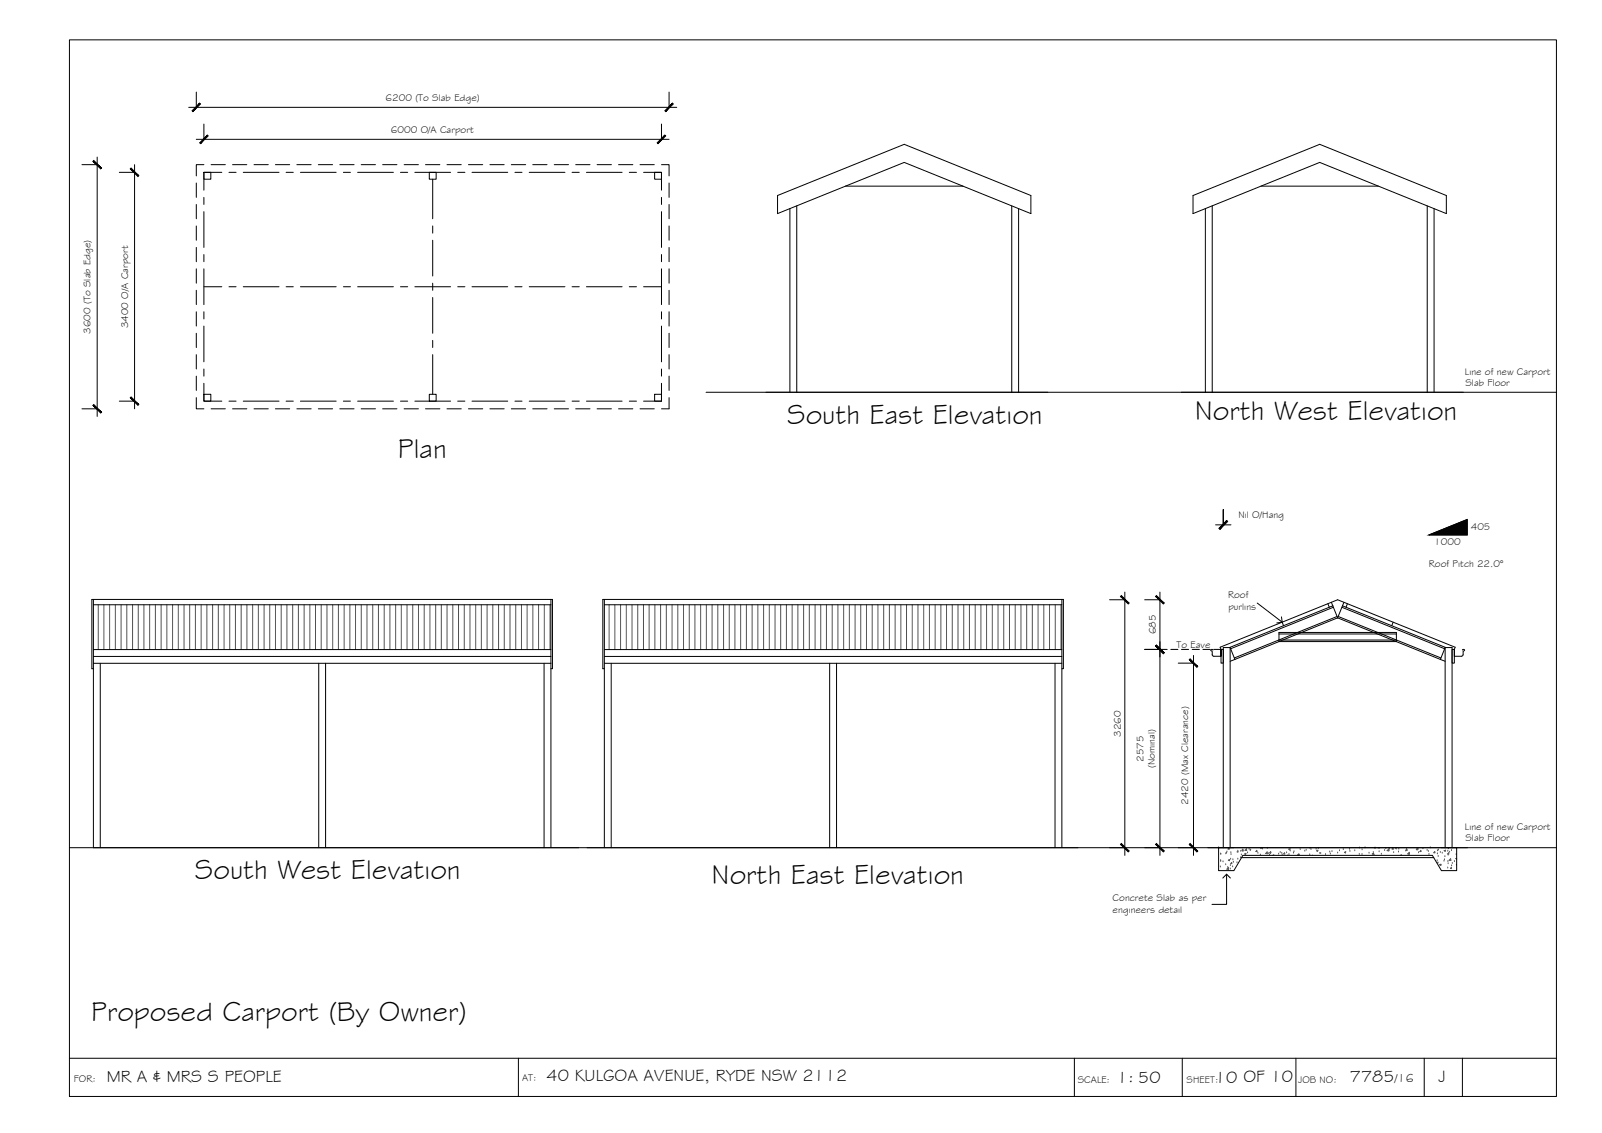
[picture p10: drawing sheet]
<svg xmlns="http://www.w3.org/2000/svg" width="420mm" height="297mm" viewBox="0 0 420 297" stroke-linecap="round" stroke-linejoin="round" font-family="sans-serif">
<!-- layer: BORDER -->
<path d="M18.2 10.4h390v277.1h-390zM18.2 277.4h390M136 277.4v10.1M281.8 277.4v10.1M310.1 277.4v10.1M339.9 277.4v10.1M373.5 277.4v10.1M383.5 277.4v10.1" fill="none" stroke="#000" stroke-width=".26"/>
<!-- layer: HATCH -->
<g fill="none" stroke="#545454" stroke-width=".26">
<path d="M25.8 158.6v11.7M27.2 158.6v11.7M28.8 158.6v11.7M30.3 158.6v11.7M31.8 158.6v11.7M33.3 158.6v11.7M34.8 158.6v11.7M36.3 158.6v11.7M37.7 158.6v11.7M39.3 158.6v11.7M40.8 158.6v11.7M42.3 158.6v11.7"/>
<path d="M43.8 158.6v11.7M45.3 158.6v11.7M46.8 158.6v11.7M48.3 158.6v11.7M49.7 158.6v11.7M51.3 158.6v11.7M52.8 158.6v11.7M54.3 158.6v11.7M55.8 158.6v11.7M57.3 158.6v11.7M58.8 158.6v11.7M60.2 158.6v11.7"/>
<path d="M61.8 158.6v11.7M63.3 158.6v11.7M64.8 158.6v11.7M66.3 158.6v11.7M67.8 158.6v11.7M69.3 158.6v11.7M70.7 158.6v11.7M72.2 158.6v11.7M73.8 158.6v11.7M75.3 158.6v11.7M76.8 158.6v11.7M78.3 158.6v11.7"/>
<path d="M79.8 158.6v11.7M81.3 158.6v11.7M82.7 158.6v11.7M84.3 158.6v11.7M85.8 158.6v11.7M87.3 158.6v11.7M88.8 158.6v11.7M90.3 158.6v11.7M91.8 158.6v11.7M93.2 158.6v11.7M94.7 158.6v11.7M96.3 158.6v11.7"/>
<path d="M97.8 158.6v11.7M99.3 158.6v11.7M100.8 158.6v11.7M102.3 158.6v11.7M103.8 158.6v11.7M105.2 158.6v11.7M106.8 158.6v11.7M108.3 158.6v11.7M109.8 158.6v11.7M111.3 158.6v11.7M112.8 158.6v11.7M114.3 158.6v11.7"/>
<path d="M115.7 158.6v11.7M117.2 158.6v11.7M118.8 158.6v11.7M120.3 158.6v11.7M121.8 158.6v11.7M123.3 158.6v11.7M124.8 158.6v11.7M126.2 158.6v11.7M127.7 158.6v11.7M129.3 158.6v11.7M130.8 158.6v11.7M132.3 158.6v11.7"/>
<path d="M133.8 158.6v11.7M135.3 158.6v11.7M136.8 158.6v11.7M138.2 158.6v11.7M139.7 158.6v11.7M141.3 158.6v11.7M142.8 158.6v11.7M144.3 158.6v11.7M159.8 158.6v11.7M161.3 158.6v11.7M162.8 158.6v11.7M164.3 158.6v11.7"/>
<path d="M165.8 158.6v11.7M167.3 158.6v11.7M168.8 158.6v11.7M170.3 158.6v11.7M171.8 158.6v11.7M173.3 158.6v11.7M174.8 158.6v11.7M176.3 158.6v11.7M177.8 158.6v11.7M179.3 158.6v11.7M180.8 158.6v11.7M182.3 158.6v11.7"/>
<path d="M183.8 158.6v11.7M185.3 158.6v11.7M186.8 158.6v11.7M188.3 158.6v11.7M189.8 158.6v11.7M191.3 158.6v11.7M192.8 158.6v11.7M194.3 158.6v11.7M195.8 158.6v11.7M197.3 158.6v11.7M198.8 158.6v11.7M200.3 158.6v11.7"/>
<path d="M201.8 158.6v11.7M203.3 158.6v11.7M204.8 158.6v11.7M206.3 158.6v11.7M207.8 158.6v11.7M209.3 158.6v11.7M210.8 158.6v11.7M212.3 158.6v11.7M213.8 158.6v11.7M215.3 158.6v11.7M216.8 158.6v11.7M218.3 158.6v11.7"/>
<path d="M219.8 158.6v11.7M221.3 158.6v11.7M222.8 158.6v11.7M224.3 158.6v11.7M225.7 158.6v11.7M227.3 158.6v11.7M228.8 158.6v11.7M230.3 158.6v11.7M231.8 158.6v11.7M233.3 158.6v11.7M234.8 158.6v11.7M236.3 158.6v11.7"/>
<path d="M237.8 158.6v11.7M239.3 158.6v11.7M240.8 158.6v11.7M242.3 158.6v11.7M243.8 158.6v11.7M245.3 158.6v11.7M246.8 158.6v11.7M248.2 158.6v11.7M249.8 158.6v11.7M251.3 158.6v11.7M252.8 158.6v11.7M254.3 158.6v11.7"/>
<path d="M255.8 158.6v11.7M257.3 158.6v11.7M258.7 158.6v11.7M260.3 158.6v11.7M261.8 158.6v11.7M263.3 158.6v11.7M264.8 158.6v11.7M266.3 158.6v11.7M267.8 158.6v11.7M269.3 158.6v11.7M270.7 158.6v11.7M272.3 158.6v11.7"/>
<path d="M273.8 158.6v11.7M275.3 158.6v11.7M276.8 158.6v11.7M278.3 158.6v11.7M319.6 222.3h.1M320.1 227.3h.1M320.1 225.6h.1M320.2 225.8h.1M320.2 223.9h.1M320.8 225.9h.1M321.5 226.7h.1M321.5 223.8h.1"/>
<path d="M321.7 223.7h.1M321.8 227.9h.4v-.5l-.4 .5M321.8 223.4h.1M322 227.4h.1M322.2 225.5l.3-.1-.1 .3zM322.3 222.3l.1 .3h-.3zM322.7 227.8h.1M322.7 226.9h.1M322.8 225.2h.1M322.8 223.6h.1M322.9 224h.1M323 226.1l.1 .3h-.3z"/>
<path d="M323.3 227.3h.1M323.3 225.4h.1M323.5 226.1h.1M324.4 226.2h.1M324.5 223.5h.1M324.6 225.2h.1M324.6 223.2h.1M324.7 223.4h.1M325.4 224.9h.1M325.4 223.2h.1M325.6 224.1h.1M326 223.3h.1"/>
<path d="M326 222.6v.3h-.3zM326.4 223.9l.4-.2-.1 .3zM326.5 222.9l.4-.4 .1 .5zM327.2 223.6h.1M327.6 222.7h.1M327.9 223h.1M328 222.9h.1M329.6 222.9l.1 .4-.3-.1zM329.9 223.7h.1M330.6 224.2h.1M330.6 222.5h.1M330.7 222.2l.2 .2 .1-.2"/>
<path d="M331.1 222.6h.1M332.3 223.3l.1 .5h-.5zM332.4 222.4h.1M332.6 223.8h.1M333 224.1h.1M333.2 223.8h.1M333.3 223.3v.3h-.3zM333.8 224.3l.3-.2-.1 .2M335.4 223.9h.1M335.8 223.5h.1M336.2 223.7h.1M336.3 224.2h.1"/>
<path d="M336.9 223.6l.1 .3h-.3zM337.4 223.6h.1M337.7 224.3h.1M338 222.6l.4-.1-.1 .3zM338.1 224h.1M338.4 223.1h.1M339.2 223.7h.1M339.4 223.3h.1M340.6 223.9v.3h-.3zM340.8 224.2h.1M341 222.8h.1M342.2 223.2h.1"/>
<path d="M342.6 222.9h.1M343.5 224.1h.1M343.6 222.4h.1M343.8 222.7h.1M344.2 224.2v.1M345.2 222.6h.1M345.3 223l.4-.1-.1 .3zM345.8 222.5h.1M346.1 223.7h.1M346.4 223.8h.1M347.6 224h.1M348.7 223.4h.1"/>
<path d="M348.9 223.9h.1M349.3 223.3h.1M350.8 223.6h.1M351.3 223h.1M352.3 222.8h.1M352.6 223.4l.4-.1-.1 .3zM354 222.7h.1M354 223.2h.1M355.3 223h.1M356.5 224h.1M356.6 222.3h.1M357.2 224h.1"/>
<path d="M357.2 222.8h.1M358 222.3h.1M359.1 223.7h.1M359.9 223.9l.4-.2-.1 .3zM360.2 223.5h.1M360.4 224.2h.1M360.5 222.4h.1M360.7 222.4h.1M361.5 222.3h.3M361.5 222.2v.1M361.7 223.3h.1M361.7 222.2l.1 .1"/>
<path d="M362.3 224h.1M363.1 223h.1M363.5 222.5h.1M364.2 222.6v.5l-.4-.1zM364.2 222.2l.2 .2 .1-.2M364.3 222.9h.1M365.3 222.3l.1 .3h-.3zM365.5 223.5h.1M366.1 222.5h.1M366.2 222.6h.1M366.8 223.4h.1M366.9 222.6h.1"/>
<path d="M367.2 224.3l.4-.2-.1 .2M368.7 223.1h.1M368.9 222.7h.1M369 222.6v.3h-.2zM369.2 223.9l.4-.5 .1 .5zM369.5 223.9h.1M371.5 222.6l.3-.1-.1 .3zM371.6 222.8h.1M371.9 222.7h.1M372.1 223.6h.1M372.6 222.9l.1 .4-.3-.1zM373.2 222.5h.1"/>
<path d="M374.3 222.9h.1M374.6 223.2h.1M374.8 224h.1M375.1 222.3h.1M376.3 223.3v.3h-.3zM376.9 225.7h.1M377 223.9h.1M377 223h.1M377.1 226.3h.1M377.1 226.2h.1M377.2 224.6h.1M377.3 222.9h.1"/>
<path d="M377.5 226.7l.4-.1-.1 .3zM377.7 223.5h.1M377.9 226.9h.1M378.3 223.7h.1M378.7 225.8h.1M378.8 223l.3-.1-.1 .3zM378.8 225.4h.1M379 224.6h.1M379.7 227.6h.1M379.7 223.2h.1M379.7 225.9h.1M379.8 224.2h.1"/>
<path d="M379.8 226.5h.1M379.9 222.5h.1M379.9 223.6l.1 .3h-.3zM380.2 223.4h.1M380.5 225.1v.5l-.4-.1zM380.6 227.4l.1 .3h-.3zM380.7 223h.1M380.7 227h.1M380.9 226.4h.1M381.5 225.9h.1M381.9 224.1h.1M382 226.8h.1"/>
<path d="M382 225l-.2 .1 .2 .1"/>
</g>
<!-- layer: WORK BY OWNER -->
<g fill="none" stroke="#000" stroke-width=".26">
<path d="M53.5 45.2h1.8v1.8h-1.8zM112.6 45.2h1.8v1.8h-1.8zM171.7 45.2h1.8v1.8h-1.8zM203.9 51.3l33.3-13.5 33.2 13.5v4.7l-33.2-13.4-33.3 13.4zM207.2 54.7v48.1M209 54v48.8M265.4 54v48.8M267.2 54.7v48.1M312.9 51.3l33.2-13.5 33.2 13.5v4.7l-33.2-13.4-33.2 13.4zM316.1 54.7v48.1M317.9 54v48.8M374.3 54v48.8"/>
<path d="M376.1 54.7v48.1M53.5 103.4h1.8v1.8h-1.8zM112.6 103.4h1.8v1.8h-1.8zM171.7 103.4h1.8v1.8h-1.8zM24.5 158.6h120M24.5 157.2v65M144.5 157.2v65M158.5 157.2v65M158.5 158.6h120M278.5 157.2v65M349.2 157.9l.4 .9M352.5 157.9l-.4 .9"/>
<path d="M24.5 175.3h-.4v-18.1h120.8v18.1h-.4M24.5 172.1h120M24.5 173.9h120M24.5 170.3h120M26.3 173.9v48.3M83.6 173.9v48.3M85.4 173.9v48.3M142.7 173.9v48.3M158.5 175.3h-.4v-18.1h120.8v18.1h-.4M158.5 172.1h120M158.5 173.9h120M158.5 170.3h120"/>
<path d="M160.3 173.9v48.3M217.6 173.9v48.3M219.4 173.9v48.3M276.7 173.9v48.3M318.1 170.4l-.1-.1-.5 .1 .4 .3v.9l.2 .4 2.1 .1v-1.8h.6v3.6h-.6v-3.6l-.2-.6 30.8-12.5 30.8 12.5-.2 .6v3.6h-.6v-3.6h.6v1.8h1.9l.4-.5M323.9 172.9l-1.3 .5M377.8 172.9l1.2 .5M383.5 170.4l.2-.1 .4 .1-.4 .3v1M316.8 222.2h68.1M320.8 222.2v-52.4h1.8v52.4M379 222.2v-52.4h1.8v52.4"/>
</g>
<!-- layer: DIMENSION -->
<g fill="none" stroke="#000" stroke-width=".26">
<path d="M49.5 28.1h128M51.5 24.1v4M51.5 36.5h124M53.5 32.5v4M173.5 32.5v4M175.5 24.1v4M21.5 43.2h4M25.5 41.2v68M31.3 45.2h4M35.3 43.2v64M21.5 107.2h4M31.3 105.2h4"/>
<path d="M318.8 137.6h2v-4v4h2M320.8 137.6h.1M291 157.2h4M295 155.2v69.1M300.2 157.2h4M304.2 155.2v69.1M300.2 170.3h5.9M307.1 170.3h1.8M309 173.9h4M309.9 170.3h1.8M312.7 170.3h1.9M313 171.8v52.5"/>
<path d="M315.5 170.3h1.9M318.3 170.3h1.9M291 222.2h4M300.2 222.2h4M309 222.2h4M323.6 222.2h-4v6.1h4l2.4-4M378 222.2h4v6.1h-4l-2.3-4"/>
</g>
<!-- layer: 0 -->
<g fill="#000" stroke="#000" stroke-width=".26">
<path d="M52.4 27l-1.8 2.2 2-1.9zM52.4 27l-1.8 2.2-.2-.2z"/>
<path d="M54.4 35.4l-1.8 2.2 2-2zM52.4 37.4l2-2-1.8 2.2z"/>
<path d="M172.4 37.4l.2 .2 1.8-2.2zM174.4 35.4l.2 .2-2 2z"/>
<path d="M174.4 29l.2 .2 1.8-2.2zM176.4 27l.2 .3-2 1.9z"/>
<path d="M24.4 42.3l2 2 .2-.2zM24.4 42.3l.2-.2 2 2z"/>
<path d="M34.2 44.3l2 2 .2-.2zM34.2 44.3l.2-.2 2 2z"/>
<path d="M24.4 106.3l2.2 1.8-2-2zM24.4 106.3l2.2 1.8-.2 .2z"/>
<path d="M34.4 104.1l-.2 .2 2.2 1.8zM34.2 104.3l2.2 1.8-.2 .2z"/>
<path d="M321.7 136.5l-2 2 .2 .2zM321.7 136.5l.2 .2-2 2z"/>
<path d="M321.7 136.5l-1.8 2.2 2.1-2zM321.7 136.5l-1.8 2.2-.2-.2z"/>
<path d="M293.9 156.4l2 1.9 .2-.2zM294.1 156.1l2 2-2.2-1.7z"/>
<path d="M303.1 156.4l2 1.9 .2-.2zM303.3 156.1l2 2-2.2-1.7z"/>
<path d="M303.3 169.1l-.2 .2 2.2 1.8zM303.1 169.3l2.2 1.8-.2 .3z"/>
<path d="M303.1 169.3l2 2.1 .2-.3zM303.3 169.1l2 2-2.2-1.8z"/>
<path d="M311.9 172.9l2 2.1 .2-.3zM311.9 172.9l.2-.2 2 2z"/>
<path d="M294.1 221.1l-.2 .3 2.2 1.7zM293.9 221.4l2.2 1.7-.2 .2z"/>
<path d="M303.3 221.1l-.2 .3 2.2 1.7zM303.1 221.4l2.2 1.7-.2 .2z"/>
<path d="M311.9 221.4l2.2 1.7-2-2zM311.9 221.4l2.2 1.7-.2 .2z"/>
</g>
<!-- layer: 0.13 -->
<g fill="none" stroke="#000" stroke-width=".26">
<path d="M51.5 48v3.7M51.5 53.6v3.8M51.5 59.2v3.8M53.5 43.2h-2v2.9M53.5 51.7v1.9M53.5 55.5v9.4M55.4 43.2h3.7M58.2 45.2h-4.7v4.7M60.1 45.2h1.8M61 43.2h3.7M63.8 45.2h9.4M66.6 43.2h3.8"/>
<path d="M72.2 43.2h3.8M75 45.2h1.9M77.9 43.2h3.7M78.8 45.2h9.4M83.5 43.2h3.7M89.1 43.2h3.8M90.1 45.2h1.8M93.8 45.2h9.4M94.7 43.2h3.8M100.4 43.2h3.7M105 45.2h1.9M106 43.2h3.7"/>
<path d="M108.8 45.2h9.4M111.6 43.2h3.8M113.5 47v10.4M113.5 59.2v1.9M117.2 43.2h3.8M120 45.2h1.9M122.9 43.2h3.7M123.8 45.2h9.4M128.5 43.2h3.7M134.1 43.2h3.8M135.1 45.2h1.8M138.8 45.2h9.4"/>
<path d="M139.7 43.2h3.8M145.4 43.2h3.7M150 45.2h1.9M151 43.2h3.7M153.8 45.2h9.4M156.6 43.2h3.8M162.2 43.2h3.8M165 45.2h1.9M167.9 43.2h3.7M168.8 45.2h4.7v4.7M173.5 43.2h2v2.9M173.5 51.7v1.9"/>
<path d="M173.5 55.5v9.4M175.5 48v3.7M175.5 53.6v3.8M175.5 59.2v3.8M221.7 48.8h30.9M330.7 48.8h30.8M51.5 64.9v3.7M51.5 70.5v3.7M51.5 76.1v3.8M53.5 66.7v1.9M53.5 70.5v9.4M53.5 75.2h4.7"/>
<path d="M60.1 75.2h1.8M63.8 75.2h9.4M75 75.2h1.9M78.8 75.2h9.4M90.1 75.2h1.8M93.8 75.2h9.4M105 75.2h1.9M108.8 75.2h9.4M113.5 63v9.4M113.5 74.2v1.9M113.5 78v9.4M120 75.2h1.9"/>
<path d="M123.8 75.2h9.4M135.1 75.2h1.8M138.8 75.2h9.4M150 75.2h1.9M153.8 75.2h9.4M165 75.2h1.9M168.8 75.2h4.7M173.5 66.7v1.9M173.5 70.5v9.4M175.5 64.9v3.7M175.5 70.5v3.7M175.5 76.1v3.8"/>
<path d="M51.5 81.7v3.8M51.5 87.4v3.7M51.5 93v3.7M51.5 98.6v3.8M53.5 81.7v1.9M53.5 85.5v9.4M53.5 96.7v1.9M113.5 89.2v1.9M113.5 93v10.4M173.5 81.7v1.9M173.5 85.5v9.4M173.5 96.7v1.9"/>
<path d="M175.5 81.7v3.8M175.5 87.4v3.7M175.5 93v3.7M175.5 98.6v3.8M51.5 104.2v3h2M53.5 100.5v4.7h4.7M55.4 107.2h3.7M60.1 105.2h1.8M61 107.2h3.7M63.8 105.2h9.4M66.6 107.2h3.8M72.2 107.2h3.8"/>
<path d="M75 105.2h1.9M77.9 107.2h3.7M78.8 105.2h9.4M83.5 107.2h3.7M89.1 107.2h3.8M90.1 105.2h1.8M93.8 105.2h9.4M94.7 107.2h3.8M100.4 107.2h3.7M105 105.2h1.9M106 107.2h3.7M108.8 105.2h9.4"/>
<path d="M111.6 107.2h3.8M117.2 107.2h3.8M120 105.2h1.9M122.9 107.2h3.7M123.8 105.2h9.4M128.5 107.2h3.7M134.1 107.2h3.8M135.1 105.2h1.8M138.8 105.2h9.4M139.7 107.2h3.8M145.4 107.2h3.7M150 105.2h1.9"/>
<path d="M151 107.2h3.7M153.8 105.2h9.4M156.6 107.2h3.8M162.2 107.2h3.8M165 105.2h1.9M167.9 107.2h3.7M173.5 100.5v4.7h-4.7M175.5 104.2v3h-2M348.3 158.3l.3 .9M349.7 159.2l-26.9 10.9M351.9 159.2l27 10.9M353.4 158.3l-.4 .9"/>
<path d="M335.4 165.8h30.8v2.4h-30.8zM335.4 166.2h30.8M335.4 167.8h30.8M336.3 163.1l.3 1M350.7 161.6l-27 10.9M350.8 162l-26.9 10.9-1.3-3.1M350.8 162l-1.2-3.2-27.1 11M350.8 162l27 10.9 1.2-3.1M350.8 162l1.3-3.2 27.1 11M351 161.6l26.9 10.9M365.4 163.1l-.4 1M325.6 224.8h50.4"/>
</g>
<!-- layer: GRDLEV -->
<path d="M200.9 102.8h73.9M309.8 102.8h74M24.5 222.2h127.3M154 222.2h128.7" fill="none" stroke="#000" stroke-width=".26"/>
<!-- layer: 0 -->
<path d="M329.7 158.1l6.6 5M336.1 161.7l.2 1.4-1.4 .2M320.7 230.2l1-1 1 1M321.7 229.2v7.9h-3.8" fill="none" stroke="#000" stroke-width=".26"/>
<!-- layer: TEXT -->
<path d="M374.8 140.2l10-4v4z" fill="#000" stroke="#000" stroke-width=".26"/>
<path d="M374.8 140.2l10-4v4z" fill="none" stroke="#000" stroke-width=".26"/>
<!-- layer: CEILING-FLOOR LINES -->
<path d="M185.2 102.8h223M18.2 222.2h390M326 224.3h49.7" fill="none" stroke="#000" stroke-width=".26"/>
<g font-size="7.5">
<text x="206.4" y="111.2">South East Elevation</text>
<text x="313.4" y="110.1">North West Elevation</text>
<text x="104.3" y="120.1">Plan</text>
<text x="51.1" y="230.3">South West Elevation</text>
<text x="186.6" y="231.7">North East Elevation</text>
<text x="23.9" y="267.6">Proposed Carport (By Owner)</text>
</g>
<g font-size="4.5">
<text x="28" y="283.5">MR A &amp; MRS S PEOPLE</text>
<text x="143.3" y="283.5">40 KULGOA AVENUE, RYDE NSW 2112</text>
<text x="293" y="283.8">1: 50</text>
<text x="318.6" y="283.8">10 OF 10</text>
<text x="354" y="283.7">7785</text>
<text x="377.3" y="283.6">J</text>
</g>
<text font-size="3.2" x="365.8" y="283.7">/16</text>
<g font-size="2.6">
<text x="101.1" y="26.4">6200 (To Slab Edge)</text>
<text x="102.5" y="34.8">6000 O/A Carport</text>
<text x="23.8" y="87.5" transform="rotate(-90 23.8 87.5)">3600 (To Slab Edge)</text>
<text x="33.6" y="86.1" transform="rotate(-90 33.6 86.1)">3400 O/A Carport</text>
<text x="384.2" y="98.2">Line of new Carport</text>
<text x="384.4" y="101.2">Slab Floor</text>
<text x="324.8" y="135.9">Nil O/Hang</text>
<text x="376.2" y="142.8">1000</text>
<text x="385.7" y="139.1">405</text>
<text x="374.7" y="148.6">Roof Pitch 22.0°</text>
<text x="322.1" y="156.9">Roof</text>
<text x="322.2" y="159.8">purlins</text>
<text x="303.1" y="166.3" transform="rotate(-90 303.1 166.3)">685</text>
<text x="308.6" y="169.8">To Eave</text>
<text x="293.9" y="193.2" transform="rotate(-90 293.9 193.2)">3260</text>
<text x="299.9" y="199.7" transform="rotate(-90 299.9 199.7)">2575</text>
<text x="302.9" y="201.3" transform="rotate(-90 302.9 201.3)">(Nominal)</text>
<text x="311.7" y="211" transform="rotate(-90 311.7 211)">2420 (Max Clearance)</text>
<text x="384.2" y="217.6">Line of new Carport</text>
<text x="384.4" y="220.6">Slab Floor</text>
<text x="291.8" y="236.3">Concrete Slab as per</text>
<text x="291.8" y="239.2">engineers detail</text>
<text x="19.4" y="283.6">FOR:</text>
<text x="137" y="283.5">AT:</text>
<text x="282.7" y="283.8">SCALE:</text>
<text x="311.2" y="283.8">SHEET:</text>
<text x="340.5" y="283.8">JOB NO:</text>
</g>
</svg>
